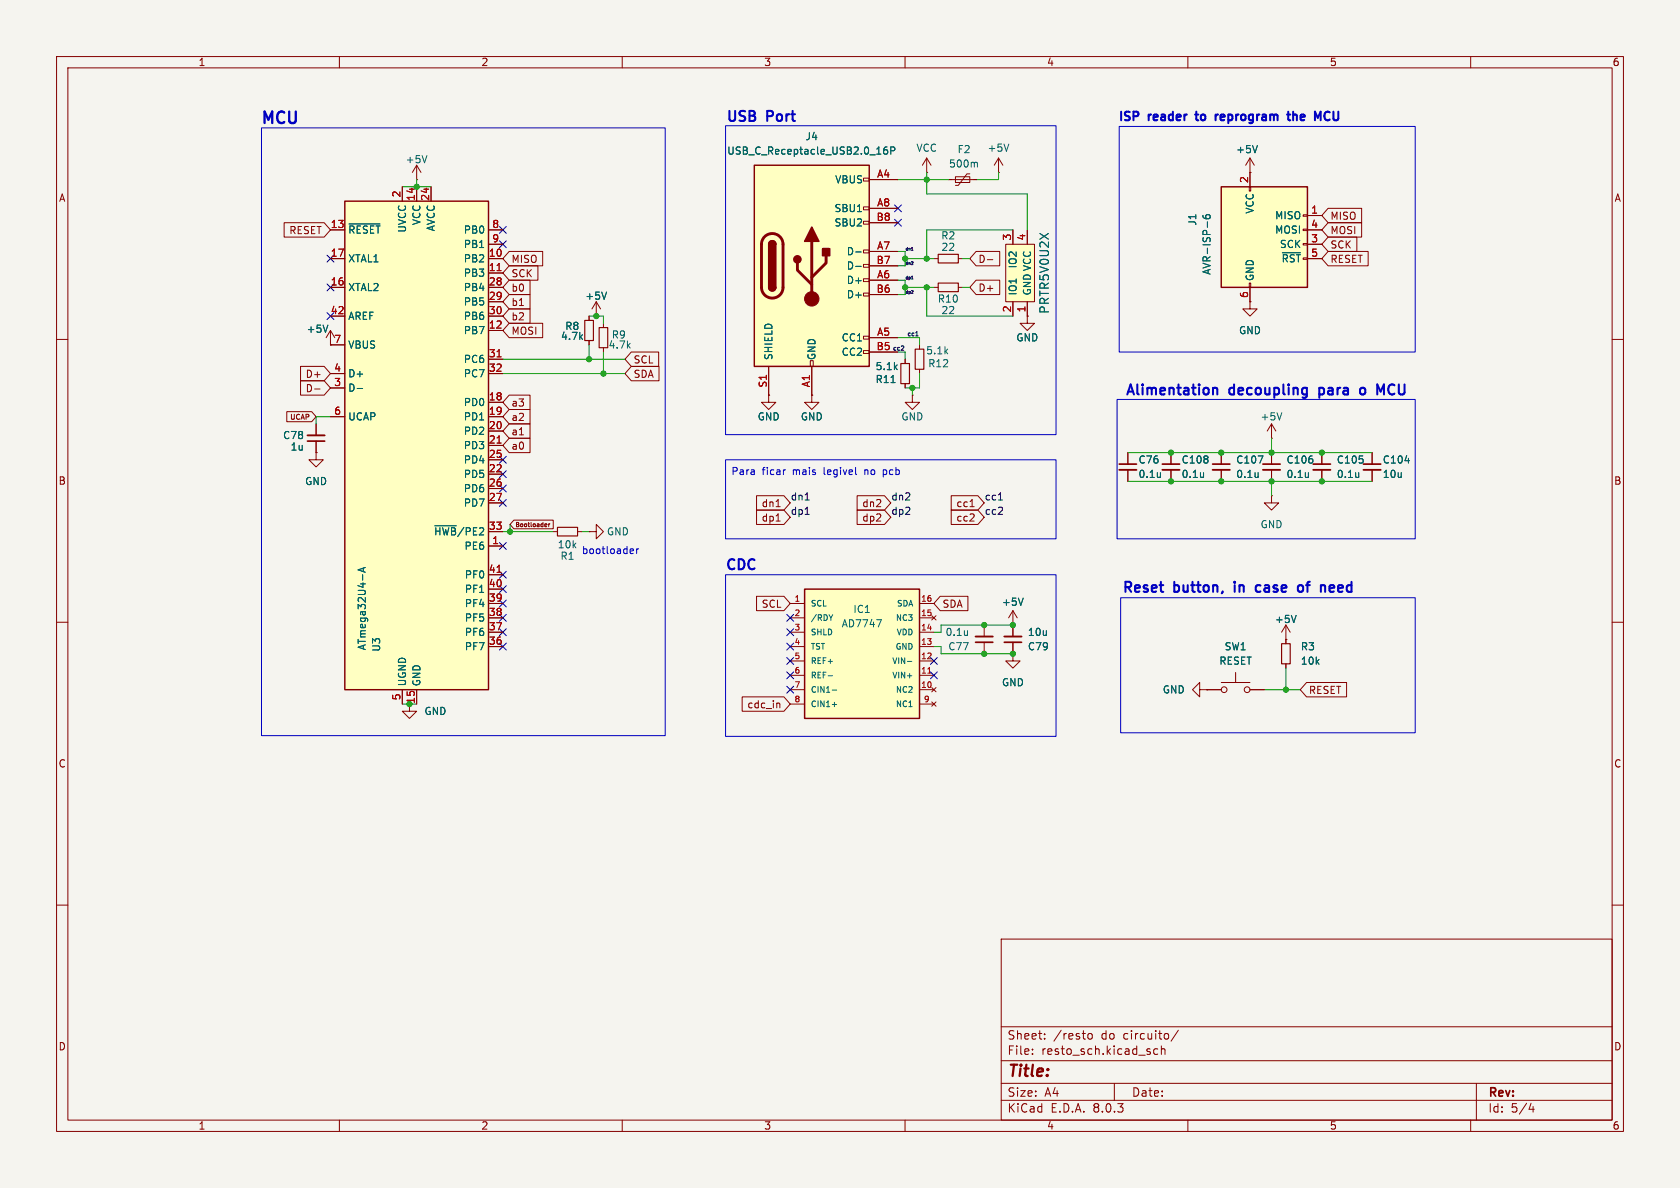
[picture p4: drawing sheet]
<svg xmlns="http://www.w3.org/2000/svg" width="297mm" height="210mm" viewBox="0 0 297 210" stroke-linecap="round" stroke-linejoin="round" font-family="sans-serif">
<path d="M0 0h297v210h-297z" fill="#f5f4ef" stroke="#f5f4ef" stroke-width=".18"/>
<g fill="none" stroke="#840000" stroke-width=".18">
<path d="M10 10h277v190h-277zM12 12h273v186h-273zM60 10v2M110 10v2M160 10v2M210 10v2M260 10v2M10 60h2M285 60h2M10 110h2M285 110h2M10 160h2"/>
<path d="M285 160h2M177 166h108v32h-108zM60 198v2M110 198v2M160 198v2M177 194.5h108M177 191.5h108M177 187.5h108M177 181.5h108M182.5 186.3v.1M182.5 185.5v.1M184.7 183.6v.1"/>
<path d="M184.7 182.8v.1M192.4 182.8l.2-.1 .4 .1 .1 .6-.1 .2-.4 .1-.2-.1zM197 191.5v3M204.7 185.5l-.5-.1-.2 .3v.4l.1 .2h.6M205.3 185.5l.2-.1 .4 .1 .1 .9M205.3 184.9v1.5M208.3 182.1l-1.3 2M210 198v2M260 198v2M261 191.5v6.5M270.7 195l-.4 1.1h.9M271 195.6v1"/>
</g>
<path d="M133.3 29.2h20.4v35.6h-20.4z" fill="#ffffc2"/>
<g fill="none" stroke="#840000" stroke-width=".18">
<path d="M73.7 31.8h.1M73.7 29.2l-.8 1.3M73.7 29.2v2.6M73.7 29.2l.7 1.3M152.7 39.1h1v.5h-1zM152.7 36.6h1v.5h-1zM152.7 31.5h1v.5h-1zM153.7 31.8h5M153.7 36.8h5M153.7 39.4h5M152.7 59.4h1v.5h-1zM152.7 51.8h1v.5h-1z"/>
<path d="M152.7 49.3h1v.5h-1zM152.7 46.7h1v.5h-1zM152.7 44.2h1v.5h-1zM153.7 59.7h5M153.7 49.5h5M153.7 44.5h5M153.7 52.1h5M153.7 47h5M55.9 74.9v2.1M55.9 78v2M135.9 64.8v5.1M143.3 63.8h.5v1h-.5z"/>
<path d="M143.5 64.8v5.1M152.7 62h1v.5h-1zM153.7 62.2h5M55.9 80v1.3h1.2l-1.2 1.3-1.3-1.3h1.3M55.9 80h.1M233.7 80v2M233.7 83.1v2M242.6 80v2M242.6 83.1v2M179.1 115.6v1.2h1.2l-1.2 1.3-1.3-1.3h1.3M179.1 115.6h.1M72.4 124.5v1.2h1.3l-1.3 1.3-1.3-1.3h1.3"/>
</g>
<path d="M133.3 29.2h20.4v35.6h-20.4zM135.9 50.8a.64 .64 0 0 0 .6 .6 .64 .64 0 0 0 .7-.6M135.9 43.2a.64 .64 0 0 1 .6-.7 .64 .64 0 0 1 .7 .7" fill="none" stroke="#840000" stroke-width=".25"/>
<path d="M135.2 41.8a1.9 1.9 0 0 1 2-.4 1.9 1.9 0 0 1 1.2 1.8v7.6a1.91 1.91 0 0 1-1.9 1.9 1.91 1.91 0 0 1-1.9-1.9v-7.8l.2-.6zM141 46.5v1.3l2.5 2.5M143.5 42.7v10.1M146 45.2v1.3l-2.5 2.5" fill="none" stroke="#840000" stroke-width=".51"/>
<g fill="#840000" stroke="#840000" stroke-width=".25">
<path d="M135.9 50.8h1.3a.64 .64 0 0 1-.7 .6 .64 .64 0 0 1-.6-.6z"/>
<path d="M135.9 43.2h1.3v7.6h-1.3z"/>
<path d="M136.1 42.7a.64 .64 0 0 1 .7-.1 .64 .64 0 0 1 .4 .6h-1.3z"/>
<path d="M143.5 40.1l1.3 2.6h-2.6z"/>
<path d="M145.4 43.9h1.3v1.3h-1.3z"/>
<circle cx="141" cy="45.8" r=".63"/>
</g>
<circle cx="143.5" cy="52.8" r="1.27" fill="#840000" stroke="#840000" stroke-width=".18"/>
<path d="M75.5 27.5l-.4 1.3M156.8 26h-.3a.86 .86 0 0 0 0 1.2l.4-.1v-.4l-.2-.2h-.4l-.1 .2M157.5 26.6h.6l.1-.2-.1-.3-.6-.1v1.2M151.3 44.5h1M151.3 47.1h1M240.2 83.6v.8M240.2 84.3h-.1M248.4 81.4h.8" fill="none" stroke="#006464" stroke-width=".18"/>
<path d="M54.4 77h3M232.2 83.1h3M241 83.1h3.1" fill="none" stroke="#840000" stroke-width=".33"/>
<path d="M54.4 78h3M232.2 82h3M241 82h3.1" fill="none" stroke="#840000" stroke-width=".3"/>
<path d="M61 35.6h25.4v86.3h-25.4z" fill="#ffffc2"/>
<path d="M61 35.6h25.4v86.3h-25.4z" fill="none" stroke="#840000" stroke-width=".25"/>
<g fill="none" stroke="#840000" stroke-width=".18">
<path d="M71.1 33v2.6M73.7 33v2.6M76.2 33v2.6M163.8 30.5h.1M163.8 27.9l-.7 1.3M163.8 27.9v2.6M163.8 27.9l.8 1.3M167.6 31.8h5.1M168.9 31.2h2.5v1.1h-2.5zM171.4 30.7h-.5l-1.5 2.1h-.5M176.5 30.5h.1M176.5 27.9l-.7 1.3"/>
<path d="M176.5 27.9v2.6M176.5 27.9l.8 1.3M58.4 45.7h2.6M58.4 40.6h2.6M58.4 50.8h2.6M58.4 55.9h2.6M58.4 58.4l-.7 1.3M58.4 58.4v2.6M58.4 58.4l.8 1.3M86.4 45.7h2.5M86.4 48.3h2.5M86.4 58.4h2.5"/>
<path d="M86.4 40.6h2.5M86.4 50.8h2.5M86.4 53.3h2.5M86.4 55.9h2.5M86.4 43.2h2.5M106.7 57.2v.7M165.1 45.7h.8M165.1 50.8h.8M169.4 45.7h.8M169.4 50.8h.8M58.4 61h.1M58.4 73.7h2.6"/>
<path d="M58.4 68.6h2.6M58.4 66h2.6M58.4 61h2.6M86.4 71.1h2.5M86.4 73.7h2.5M86.4 76.2h2.5M86.4 78.7h2.5M86.4 63.5h2.5M86.4 66h2.5M106.7 61.5v.7M135.9 69.9v1.2h1.3l-1.3 1.3-1.3-1.3h1.3M135.9 69.9h.1"/>
<path d="M143.5 69.9v1.2h1.3l-1.3 1.3-1.3-1.3h1.3M143.5 69.9h.1M160 63.5v.8M160 67.8v.8M161.3 69.9v1.2h1.3l-1.3 1.3-1.3-1.3h1.3M161.3 69.9h.1M162.6 61v.7M162.6 65.3v.7M86.4 96.5h2.5M86.4 83.8h2.5M86.4 81.3h2.5M86.4 86.4h2.5"/>
<path d="M86.4 88.9h2.5M86.4 94h2.5M199.4 80v2M199.4 83.1v2M215.9 80v2M215.9 83.1v2M86.4 114.3h2.5M86.4 111.8h2.5M86.4 109.2h2.5M86.4 106.7h2.5M86.4 104.1h2.5M86.4 101.6h2.5"/>
<path d="M71.1 121.9v2.6M73.7 121.9v2.6"/>
</g>
<path d="M87.9 47.8h.7M87.9 78.3h.7M87.9 63.1h.7M87.9 101.2h.7" fill="none" stroke="#a90000" stroke-width=".18"/>
<g fill="none" stroke="#006464" stroke-width=".18">
<path d="M61.7 39.6h5.5M172.4 28.7l.4 .2v.6M178.3 25.5l-.4 1.2M58 57.5l-.5 1.2M63.1 68.7h1M157.5 67.6h.7M76.9 92.9h3.8M205.1 83.6v.8M205.1 84.3h.1M222.4 80.6h.9l-.6 1.3M222.4 83.6v.8M222.4 84.3h.1"/>
<path d="M64.1 101.6v1M64.2 100.4v.6M64.6 100.3l-1.3 .4 1.3 .5"/>
</g>
<path d="M105.9 57.9h1.5v3.6h-1.5zM165.9 45h3.5v1.5h-3.5zM165.9 50h3.5v1.6h-3.5zM159.3 64.3h1.5v3.5h-1.5zM161.8 61.7h1.5v3.6h-1.5z" fill="none" stroke="#840000" stroke-width=".2"/>
<path d="M197.9 83.1h3M214.4 83.1h3" fill="none" stroke="#840000" stroke-width=".33"/>
<path d="M197.9 82h3M214.4 82h3" fill="none" stroke="#840000" stroke-width=".3"/>
<path d="M177.8 43.2h5.1v10.1h-5.1z" fill="#ffffc2"/>
<g fill="none" stroke="#840000" stroke-width=".18">
<path d="M104.1 55.9v.7M105.4 55.9h.1M105.4 53.3l-.8 1.3M105.4 53.3v2.6M105.4 53.3l.8 1.3M177.8 43.2h5.1v10.1h-5.1zM179.1 40.6v2.6M179.1 53.3v2.6M181.6 55.9v1.3h1.3l-1.3 1.2-1.3-1.2h1.3M181.6 55.9h.1M181.6 40.6v2.6M181.6 53.3v2.6"/>
<path d="M104.1 60.2v.8M97.8 94h.8M102.1 94h.8M104.1 94h1.3v-1.3l1.3 1.3-1.3 1.3v-1.3M104.1 94h.1M207 80v2M207 83.1v2M224.8 87.6v1.3h1.3l-1.3 1.3-1.3-1.3h1.3M224.8 87.6h.1M218.4 118.9v1.8M227.3 113h.1M227.3 110.5l-.7 1.3"/>
<path d="M227.3 110.5v3.3M227.3 117.3v.8M227.3 110.5l.8 1.3M212.1 121.9v-1.2l-1.3 1.2 1.3 1.3v-1.3h1.3M213.4 121.9h.1M213.4 121.9h2.5M215.9 120.7h5.1M221 121.9h2.5"/>
<circle cx="216.4" cy="121.9" r=".51"/>
<circle cx="220.5" cy="121.9" r=".51"/>
</g>
<path d="M103.4 56.6h1.5v3.6h-1.5zM98.6 93.2h3.5v1.5h-3.5zM226.6 113.8h1.5v3.5h-1.5z" fill="none" stroke="#840000" stroke-width=".2"/>
<path d="M205.5 83.1h3" fill="none" stroke="#840000" stroke-width=".33"/>
<path d="M205.5 82h3" fill="none" stroke="#840000" stroke-width=".3"/>
<path d="M107.2 51.6l-.4 1.3M212.8 83.6v.8M212.8 84.3h-.1M229.1 108.8l-.4 1.3" fill="none" stroke="#006464" stroke-width=".18"/>
<path d="M215.9 33h15.2v17.8h-15.2z" fill="#ffffc2"/>
<g fill="none" stroke="#840000" stroke-width=".18">
<path d="M220.9 33h.2v.8h-.2zM221 30.5h.1M221 27.9v5.1M221 27.9l-.8 1.3M221 27.9l.7 1.3M230.4 38h.7v.2h-.7zM231.1 38.1h2.6M220.9 50h.2v.8h-.2zM221 53.3v1.3h1.2l-1.2 1.3-1.3-1.3h1.3M221 53.3h.1M221 50.8v2.5M230.4 43.1h.7v.2h-.7z"/>
<path d="M230.4 40.5h.7v.3h-.7zM231.1 43.2h2.6M231.1 40.6h2.6M231.1 45.7h2.6M224.8 77.5h.1M224.8 74.9l-.8 1.3M224.8 74.9v2.6M224.8 74.9l.8 1.3M174 110.5v2M174 113.5v2.1M179.1 110.5h.1M179.1 108v4.5"/>
<path d="M179.1 113.5v2.1M179.1 108l-.8 1.2M179.1 108l.7 1.2"/>
</g>
<path d="M215.9 33h15.2v17.8h-15.2z" fill="none" stroke="#840000" stroke-width=".25"/>
<path d="M212.7 38.1v.3a.85 .85 0 0 0 1.2 0l-.1-.4-.4-.1-.2 .3v.3l.2 .2M213.5 39.2v1M222.3 25.7l-.4 1.3M226.7 44.7h3.2M226.6 73l-.4 1.2M171 111.5v.8M171 112.2v.1M180.9 105.7l-.4 1.3" fill="none" stroke="#006464" stroke-width=".18"/>
<path d="M172.5 112.5h3M177.5 112.5h3.1" fill="none" stroke="#840000" stroke-width=".33"/>
<path d="M172.5 113.5h3M177.5 113.5h3.1" fill="none" stroke="#840000" stroke-width=".3"/>
<path d="M142.2 104.1h20.4v22.9h-20.4z" fill="#ffffc2"/>
<path d="M142.2 104.1h20.4v22.9h-20.4z" fill="none" stroke="#840000" stroke-width=".25"/>
<g fill="none" stroke="#840000" stroke-width=".18">
<path d="M50.2 39.4h7.1l1.1 1.2-1.1 1.3h-7.1zM71.1 33v2.6M73.7 33v2.6M76.2 33v2.6M153.7 31.8h5M153.7 36.8h5M153.7 39.4h5M221 30.5h.1M221 30.5v2.5M231.1 38.1h2.6M234.8 36.8h5.9v2.6h-5.9l-1.1-1.3zM234.8 39.4h5.9v2.5h-5.9l-1.1-1.3z"/>
<path d="M58.4 45.7h2.6M58.4 40.6h2.6M58.4 50.8h2.6M58.4 55.9h2.6M86.4 45.7h2.5M86.4 48.3h2.5M86.4 58.4h2.5M86.4 40.6h2.5M86.4 50.8h2.5M86.4 53.3h2.5M86.4 55.9h2.5M86.4 43.2h2.5"/>
<path d="M90 54.6h3.7v2.6h-3.7l-1.1-1.3zM90 57.1h5.9v2.6h-5.9l-1.1-1.3zM90 52.1h3.7v2.5h-3.7l-1.1-1.3zM90 44.4h5.9v2.6h-5.9l-1.1-1.3zM90 47h5.1v2.5h-5.1l-1.1-1.2zM90 49.5h3.7v2.6h-3.7l-1.1-1.3zM104.1 55.9v.7M105.4 55.9h.1M153.7 59.7h5M153.7 49.5h5M153.7 44.5h5M153.7 52.1h5"/>
<path d="M153.7 47h5M172.6 49.5h4.1v2.6h-4.1l-1.2-1.3zM172.6 44.4h4.1v2.6h-4.1l-1.2-1.3zM174.6 45.9h.9M179.1 40.6v2.6M179.1 53.3v2.6M181.6 55.9h.1M181.6 40.6v2.6M181.6 53.3v2.6M221 53.3h.1M221 50.8v2.5M231.1 45.7h2.6"/>
<path d="M231.1 40.6h2.6M231.1 43.2h2.6M234.8 41.9h5.1v2.6h-5.1l-1.1-1.3zM234.8 44.4h7.1v2.6h-7.1l-1.1-1.3zM50.7 72.8h4.4l.8 .9-.8 .8h-4.4zM53.1 67.3h4.2l1.1 1.3-1.1 1.3h-4.2zM53.1 64.8h4.2l1.1 1.2-1.1 1.3h-4.2zM55.6 68.8h1M55.9 74.9v2.1M55.9 78v2M58.4 61h.1M58.4 73.7h2.6"/>
<path d="M58.4 68.6h2.6M58.4 66h2.6M58.4 61h2.6M86.4 71.1h2.5M86.4 73.7h2.5M86.4 76.2h2.5M86.4 78.7h2.5M86.4 63.5h2.5M86.4 66h2.5M90 72.4h3.7v2.5h-3.7l-1.1-1.2zM90 69.8h3.7v2.6h-3.7l-1.1-1.3zM90 74.9h3.7v2.6h-3.7l-1.1-1.3z"/>
<path d="M90 77.5h3.7v2.5h-3.7l-1.1-1.3zM104.1 60.2v.8M111.6 62.2h4.8v2.6h-4.8l-1.1-1.3zM111.6 64.8h4.9v2.5h-4.9l-1.1-1.3zM135.9 69.9h.1M135.9 64.8v5.1M143.5 69.9h.1M143.5 64.8v5.1M153.7 62.2h5M160 63.5v.8M160 67.8v.8M55.9 80h.1"/>
<path d="M86.4 96.5h2.5M86.4 83.8h2.5M86.4 81.3h2.5M86.4 86.4h2.5M86.4 88.9h2.5M86.4 94h2.5M90.8 91.9h7v1.6h-7l-.6-.8zM96.4 92.6h.2l.1 .2-.4 .1M96.6 93.1h-.2M97 92.6v.5M97.2 92.6l-.2 .1M133.7 87.6h4.9l1.1 1.3-1.1 1.3h-4.9z"/>
<path d="M133.7 90.2h4.9l1.1 1.2-1.1 1.3h-4.9zM137.2 89.6h.7M137.2 92.1h.7M151.5 87.6h4.9l1.1 1.3-1.1 1.3h-4.9zM151.5 90.2h4.9l1.1 1.2-1.1 1.3h-4.9zM168.2 90.2h4.7l1.1 1.2-1.1 1.3h-4.7zM168.2 87.6h4.7l1.1 1.3-1.1 1.3h-4.7zM171.5 89.6h.7M199.4 80v2M199.4 83.1v2M207 80v2M207 83.1v2"/>
<path d="M215.9 80v2M215.9 83.1v2M224.8 80v2M224.8 83.1v2M233.7 80v2M233.7 83.1v2M242.6 80v2M242.6 83.1v2M86.4 106.7h2.5M86.4 114.3h2.5M86.4 111.8h2.5M86.4 109.2h2.5"/>
<path d="M86.4 104.1h2.5M86.4 101.6h2.5M133.7 105.4h4.9l1.1 1.3-1.1 1.3h-4.9zM139.7 106.7h2.5M139.7 119.4h2.5M139.7 116.8h2.5M139.7 114.3h2.5M139.7 111.8h2.5M139.7 109.2h2.5M162.6 106.7h2.5M162.6 119.4h2.5M162.6 116.8h2.5"/>
<path d="M162.6 114.3h2.5M162.6 111.8h2.5M162.6 109.2h2.5M164.7 108.8l.8 .8M165.5 108.8l-.8 .8M166.2 105.4h4.9v2.6h-4.9l-1.1-1.3zM179.1 110.5h.1M179.1 115.6h.1M179.1 110.5v2M179.1 113.5v2.1M227.3 113h.1M227.3 113v.8"/>
<path d="M227.3 117.3v.8M71.1 121.9v2.6M73.7 121.9v2.6M131.2 123.2h7.4l1.1 1.3-1.1 1.2h-7.4zM137.5 124.3l.4 .2v.6M139.7 121.9h2.5M139.7 124.5h2.5M162.6 121.9h2.5M162.6 124.5h2.5M164.7 121.5l.8 .8M164.7 124.1l.8 .7M165.5 121.5l-.8 .8"/>
<path d="M165.5 124.1l-.8 .7M213.4 121.9h.1M213.4 121.9h2.5M221 121.9h2.5M231 120.6h7.1v2.6h-7.1l-1.1-1.3z"/>
</g>
<path d="M87.9 47.8h.7M87.9 78.3h.7M87.9 63.1h.7M87.9 101.2h.7M164 119h.6" fill="none" stroke="#a90000" stroke-width=".18"/>
<g fill="none" stroke="#006464" stroke-width=".18">
<path d="M61.7 39.6h5.5M156.8 26h-.3a.86 .86 0 0 0 0 1.2l.4-.1v-.4l-.2-.2h-.4l-.1 .2M157.5 26.6h.6l.1-.2-.1-.3-.6-.1v1.2M212.7 38.1v.3a.85 .85 0 0 0 1.2 0l-.1-.4-.4-.1-.2 .3v.3l.2 .2M213.5 39.2v1M222.3 25.7l-.4 1.3M58 57.5l-.5 1.2M107.2 51.6l-.4 1.3M151.3 44.5h1M151.3 47.1h1M226.7 44.7h3.2M63.1 68.7h1"/>
<path d="M157.5 67.6h.7M76.9 92.9h3.8M205.1 83.6v.8M205.1 84.3h.1M212.8 83.6v.8M212.8 84.3h-.1M222.4 80.6h.9l-.6 1.3M222.4 83.6v.8M222.4 84.3h.1M231.3 83.6v.8M231.3 84.3h.1M240.2 83.6v.8"/>
<path d="M240.2 84.3h-.1M248.4 81.4h.8M64.1 101.6v1M64.2 100.4v.6M64.6 100.3l-1.3 .4 1.3 .5M146.4 119.5h.8M147.2 108.7l-.3 .5M155 109.5h.8l-.5 1.3M160.4 116.9h.8M180.9 105.7l-.4 1.3M229.1 108.8l-.4 1.3M147.1 122h.8"/>
<path d="M147.1 124.5h.8"/>
</g>
<path d="M223.3 83.1h3" fill="none" stroke="#840000" stroke-width=".33"/>
<path d="M223.3 82h3" fill="none" stroke="#840000" stroke-width=".3"/>
<path d="M161.1 44.2h.3M161.1 49.3h.3M161.9 59.4h.4M162 58.7l.1-.1v.8M159.6 61.2l.2 .1-.1 .2-.4 .4h.5M142.3 88.4h.8M142.3 90.9h.8M176.5 88.4h.7" fill="none" stroke="#0f0f0f" stroke-width=".18"/>
<g fill="none" stroke="#0000c2" stroke-width=".36">
<path d="M211.5 19.7v1.3l.2 .3M227.7 19.7v1.3l.4 .3M228.6 19.7v1.6M235.1 19.9a.61 .61 0 0 0-.8 0 .61 .61 0 0 0-.2 .7 .57 .57 0 0 0 .3 .6 .57 .57 0 0 0 .7-.1M211.3 20.2h.6M215.3 20.2l-.3 .1M216 20.2l-.2 .3v.5l.2 .3M216.5 20.6l-.7 .2M227.5 20.2h.6M228.6 20.4l.2-.2 .4 .1 .1 1M214.5 68.6h.6l.1 1.1M233.2 68.5v1.8"/>
<path d="M233.2 69.7h.2M233.4 68.5l-.2 .1M241.3 68.7a.48 .48 0 0 0-.5-.2 .48 .48 0 0 0-.4 .4v.5a.48 .48 0 0 0 .4 .3 .48 .48 0 0 0 .5-.1M243.5 69.7v-1.7l.6 1.2 .6-1.2v1.7M218.3 102.8v.2M222.7 103.4h-.4l-.3 .4 .1 .7 .2 .1h.4M229.6 103.5a.48 .48 0 0 1 .8 .3v.5a.48 .48 0 0 1-.8 .2M235.6 103.4h-.3l-.3 .3 .1 .8 .5 .1M235.9 103.9l-.9 .1"/>
</g>
<g fill="none" stroke="#0000c2" stroke-width=".18">
<path d="M46.2 22.6h71.4v107.4h-71.4zM128.3 22.2h58.4v54.6h-58.4zM197.9 22.4h52.3v39.8h-52.3zM197.5 70.6h52.7v24.7h-52.7zM111.6 97l.3 .1 .1 .2-.6 .1M111.9 97.8l-.3 .1M112.5 97v.9M112.9 97l-.4 .3M128.3 81.3h58.4v14h-58.4zM138.9 83l-.3 .1M151.3 83.8l.1 .1M156.2 83v1.3"/>
<path d="M156.2 83.8l.1 .1M156.3 83l-.1 .1M128.3 101.6h58.4v28.6h-58.4zM198.1 105.7h52.1v23.8h-52.1z"/>
</g>
<g fill="none" stroke="#009600" stroke-width=".18">
<path d="M71.1 33h5.1M73.7 31.8v1.2M158.7 31.8h8.9M163.8 30.5v3.8h17.8v6.3M176.5 30.5v1.3h-3.8M104.1 55.9h2.6v1.3M158.7 49.5h1.3v2.6h-1.3M158.7 44.5h1.3v2.5h-1.3M158.7 59.7h3.9v1.3M160 50.8h5.1M160 45.7h5.1M163.8 50.8v5.1h15.3"/>
<path d="M170.2 50.8h1.2M170.2 45.7h1.2M179.1 40.6h-15.3v5.1M58.4 73.7h-2.5v1.2M88.9 63.5h21.6M88.9 66h21.6M104.1 61v2.5M106.7 62.2v3.8M158.7 62.2h1.3v1.3M161.3 68.6v1.3M162.6 66v2.6h-2.6M224.8 77.5v2.5"/>
<path d="M88.9 94h8.9M90.2 92.7v1.3M102.9 94h1.2M199.4 80h43.2M199.4 85.1h43.2M224.8 85.1v2.5M165.1 114.3h1.3v1.3h12.7M179.1 110.5h-12.7v1.3h-1.3M227.3 118.1v3.8M71.1 124.5h1.3M223.5 121.9h6.4"/>
</g>
<g fill="none" stroke="#000084" stroke-width=".18">
<path d="M158.1 38.8l1.3 1.2M158.1 36.2l1.3 1.2M159.4 36.2l-1.3 1.2M159.4 38.8l-1.3 1.2M57.8 45.1l1.2 1.2M57.8 55.3l1.2 1.2M57.8 50.2l1.2 1.2M59 45.1l-1.2 1.2M59 55.3l-1.2 1.2M59 50.2l-1.2 1.2M88.3 40l1.2 1.2M88.3 42.6l1.2 1.2"/>
<path d="M89.5 40l-1.2 1.2M89.5 42.6l-1.2 1.2M88.3 85.8l1.2 1.2M88.3 88.3l1.2 1.2M88.3 83.2l1.2 1.2M88.3 80.7l1.2 1.2M88.3 95.9l1.2 1.2M89.5 85.8l-1.2 1.2M89.5 88.3l-1.2 1.2M89.5 83.2l-1.2 1.2M89.5 80.7l-1.2 1.2M89.5 95.9l-1.2 1.2"/>
<path d="M88.3 106.1l1.2 1.2M88.3 111.2l1.2 1.2M88.3 103.5l1.2 1.2M88.3 101l1.2 1.2M88.3 108.6l1.2 1.2M88.3 113.7l1.2 1.2M89.5 106.1l-1.2 1.2M89.5 111.2l-1.2 1.2M89.5 103.5l-1.2 1.2M89.5 108.6l-1.2 1.2M89.5 101l-1.2 1.2M89.5 113.7l-1.2 1.2"/>
<path d="M139.1 113.7l1.2 1.2M139.1 116.2l1.2 1.2M139.1 108.6l1.2 1.2M139.1 111.2l1.2 1.2M139.1 118.8l1.2 1.2M140.3 113.7l-1.2 1.2M140.3 116.2l-1.2 1.2M140.3 108.6l-1.2 1.2M140.3 111.2l-1.2 1.2M140.3 118.8l-1.2 1.2M164.5 118.8l1.2 1.2M164.5 116.2l1.2 1.2"/>
<path d="M165.7 118.8l-1.2 1.2M165.7 116.2l-1.2 1.2M139.1 121.3l1.2 1.2M140.3 121.3l-1.2 1.2"/>
</g>
<g fill="#009600" stroke="#009600" stroke-width=".18">
<circle cx="160" cy="50.8" r=".46"/>
<circle cx="90.2" cy="94" r=".46"/>
<circle cx="104.1" cy="63.5" r=".46"/>
<circle cx="207" cy="85.1" r=".46"/>
<circle cx="207" cy="80" r=".46"/>
<circle cx="161.3" cy="68.6" r=".46"/>
<circle cx="106.7" cy="66" r=".46"/>
<circle cx="105.4" cy="55.9" r=".46"/>
<circle cx="163.8" cy="31.8" r=".46"/>
<circle cx="73.7" cy="33" r=".46"/>
<circle cx="163.8" cy="45.7" r=".46"/>
<circle cx="160" cy="45.7" r=".46"/>
<circle cx="163.8" cy="50.8" r=".46"/>
<circle cx="224.8" cy="80" r=".46"/>
<circle cx="233.7" cy="80" r=".46"/>
<circle cx="215.9" cy="85.1" r=".46"/>
<circle cx="215.9" cy="80" r=".46"/>
<circle cx="227.3" cy="121.9" r=".46"/>
<circle cx="224.8" cy="85.1" r=".46"/>
<circle cx="233.7" cy="85.1" r=".46"/>
<circle cx="174" cy="115.6" r=".46"/>
<circle cx="179.1" cy="115.6" r=".46"/>
<circle cx="174" cy="110.5" r=".46"/>
<circle cx="179.1" cy="110.5" r=".46"/>
</g>
<text font-size="2.8" fill="#0000c2" x="45.9" y="22.5">MCU</text>
<text font-size="2.8" fill="#840000" x="178" y="190.9">Title:</text>
<g font-size="2.5" fill="#0000c2">
<text x="128.2" y="22">USB</text>
<text x="135.6" y="22">Port</text>
<text x="198.9" y="70.4">Alimentation</text>
<text x="217.5" y="70.4">decoupling</text>
<text x="234" y="70.4">para</text>
<text x="242" y="70.4">o</text>
<text x="245.7" y="70.4">MCU</text>
<text x="128" y="101.2">CDC</text>
<text x="198.2" y="105.2">Reset</text>
<text x="207.5" y="105.2">button,</text>
<text x="218.9" y="105.2">in</text>
<text x="223.4" y="105.2">case</text>
<text x="231.6" y="105.2">of</text>
<text x="236.3" y="105.2">need</text>
</g>
<g font-size="2.1" fill="#0000c2">
<text x="197.6" y="21.9">ISP</text>
<text x="203.2" y="21.9">reader</text>
<text x="212.4" y="21.9">to</text>
<text x="216.6" y="21.9">reprogram</text>
<text x="230.2" y="21.9">the</text>
<text x="235.7" y="21.9">MCU</text>
</g>
<text font-size="2.1" fill="#006464" x="185.6" y="55.6" transform="rotate(-90 185.6 55.6)">PRTR5V0U2X</text>
<g font-size="2.1" fill="#840000">
<text x="178" y="184">Sheet:</text>
<text x="186.2" y="184">/resto</text>
<text x="194.7" y="184">do</text>
<text x="198.8" y="184">circuito/</text>
<text x="178" y="186.7">File:</text>
<text x="184.1" y="186.7">resto_sch.kicad_sch</text>
<text x="178" y="196.9">KiCad</text>
<text x="178" y="194.1">Size:</text>
<text x="184.7" y="194.1">A4</text>
<text x="185.7" y="196.9">E.D.A.</text>
<text x="193.3" y="196.9">8.0.3</text>
<text x="200" y="194.1">Date:</text>
<text x="263" y="194.3">Rev:</text>
<text x="263" y="196.9">Id:</text>
<text x="267.1" y="196.9">5/4</text>
</g>
<g font-size="1.8" fill="#840000">
<text x="35" y="11.9">1</text>
<text x="85" y="11.9">2</text>
<text x="135" y="11.9">3</text>
<text x="185" y="11.9">4</text>
<text x="235" y="11.9">5</text>
<text x="285" y="11.9">6</text>
<text x="10.3" y="35.9">A</text>
<text x="285.3" y="35.9">A</text>
<text x="51" y="41.6">RESET</text>
<text x="235.1" y="39.1">MISO</text>
<text x="235.1" y="41.6">MOSI</text>
<text x="90.3" y="46.7">MISO</text>
<text x="172.9" y="46.7">D-</text>
<text x="235.1" y="44.1">SCK</text>
<text x="235.1" y="46.7">RESET</text>
<text x="90.3" y="49.2">SCK</text>
<text x="90.3" y="51.8">b0</text>
<text x="172.9" y="51.8">D+</text>
<text x="90.3" y="56.8">b2</text>
<text x="90.3" y="59.4">MOSI</text>
<text x="90.3" y="54.3">b1</text>
<text x="111.9" y="64.5">SCL</text>
<text x="53.9" y="69.5">D-</text>
<text x="53.9" y="67">D+</text>
<text x="111.9" y="67">SDA</text>
<text x="90.3" y="74.6">a2</text>
<text x="90.3" y="72.1">a3</text>
<text x="90.3" y="77.2">a1</text>
<text x="90.3" y="79.7">a0</text>
<text x="10.3" y="85.9">B</text>
<text x="134.6" y="89.9">dn1</text>
<text x="152.3" y="89.9">dn2</text>
<text x="169" y="89.9">cc1</text>
<text x="285.3" y="85.9">B</text>
<text x="134.6" y="92.4">dp1</text>
<text x="152.3" y="92.4">dp2</text>
<text x="169" y="92.4">cc2</text>
<text x="134.6" y="107.6">SCL</text>
<text x="166.5" y="107.6">SDA</text>
<text x="132" y="125.4">cdc_in</text>
<text x="231.3" y="122.9">RESET</text>
<text x="10.3" y="135.9">C</text>
<text x="285.3" y="135.9">C</text>
<text x="10.3" y="185.9">D</text>
<text x="285.3" y="185.9">D</text>
<text x="35" y="199.9">1</text>
<text x="85" y="199.9">2</text>
<text x="135" y="199.9">3</text>
<text x="185" y="199.9">4</text>
<text x="235" y="199.9">5</text>
<text x="285" y="199.9">6</text>
</g>
<g font-size="1.8" fill="#006464">
<text x="71.6" y="29.1">+5V</text>
<text x="128.5" y="27.5">USB_C_Receptacle_USB2.0_16P</text>
<text x="142.3" y="25">J4</text>
<text x="161.9" y="27">VCC</text>
<text x="167.7" y="29.8">500m</text>
<text x="169.2" y="27.3">F2</text>
<text x="174.5" y="27">+5V</text>
<text x="218.4" y="27.3">+5V</text>
<text x="147.6" y="32.6">VBUS</text>
<text x="61.5" y="41.5">~{RESET}</text>
<text x="72" y="41.2" transform="rotate(-90 72 41.2)">UVCC</text>
<text x="74.5" y="39.9" transform="rotate(-90 74.5 39.9)">VCC</text>
<text x="77.1" y="41" transform="rotate(-90 77.1 41)">AVCC</text>
<text x="81.9" y="41.5">PB0</text>
<text x="147.4" y="37.7">SBU1</text>
<text x="147.4" y="40.2">SBU2</text>
<text x="211.7" y="40" transform="rotate(-90 211.7 40)">J1</text>
<text x="221.8" y="37.9" transform="rotate(-90 221.8 37.9)">VCC</text>
<text x="225.3" y="39">MISO</text>
<text x="225.3" y="41.5">MOSI</text>
<text x="61.5" y="46.6">XTAL1</text>
<text x="81.9" y="46.6">PB2</text>
<text x="81.9" y="44">PB1</text>
<text x="149.6" y="45.3">D-</text>
<text x="149.6" y="47.9">D-</text>
<text x="166.3" y="42.5">R2</text>
<text x="166.3" y="44.6">22</text>
<text x="179.9" y="47.5" transform="rotate(-90 179.9 47.5)">IO2</text>
<text x="226.2" y="44">SCK</text>
<text x="226.5" y="46.6">~{RST}</text>
<text x="61.5" y="51.7">XTAL2</text>
<text x="81.9" y="49.1">PB3</text>
<text x="81.9" y="51.7">PB4</text>
<text x="103.4" y="53.2">+5V</text>
<text x="149.6" y="50.4">D+</text>
<text x="149.6" y="52.9">D+</text>
<text x="165.7" y="53.7">R10</text>
<text x="179.9" y="52.3" transform="rotate(-90 179.9 52.3)">IO1</text>
<text x="182.5" y="52.3" transform="rotate(-90 182.5 52.3)">GND VCC</text>
<text x="214.2" y="48.7" transform="rotate(-90 214.2 48.7)">AVR-ISP-6</text>
<text x="221.8" y="49.8" transform="rotate(-90 221.8 49.8)">GND</text>
<text x="54.1" y="59">+5V</text>
<text x="61.5" y="56.7">AREF</text>
<text x="81.9" y="59.3">PB7</text>
<text x="81.9" y="54.2">PB5</text>
<text x="81.9" y="56.7">PB6</text>
<text x="99.8" y="58.5">R8</text>
<text x="166.3" y="55.7">22</text>
<text x="218.9" y="59.3">GND</text>
<text x="61.5" y="61.8">VBUS</text>
<text x="81.9" y="64.4">PC6</text>
<text x="99.1" y="60.3">4.7k</text>
<text x="107.5" y="61.8">4.7k</text>
<text x="108.1" y="60">R9</text>
<text x="136.8" y="63.8" transform="rotate(-90 136.8 63.8)">SHIELD</text>
<text x="144.4" y="63.8" transform="rotate(-90 144.4 63.8)">GND</text>
<text x="148.7" y="60.6">CC1</text>
<text x="148.7" y="63.1">CC2</text>
<text x="154.7" y="65.6">5.1k</text>
<text x="163.6" y="62.8">5.1k</text>
<text x="164" y="65.1">R12</text>
<text x="179.6" y="60.6">GND</text>
<text x="61.5" y="69.4">D-</text>
<text x="61.5" y="66.9">D+</text>
<text x="81.9" y="72">PD0</text>
<text x="81.9" y="66.9">PC7</text>
<text x="154.7" y="67.9">R11</text>
<text x="49.9" y="77.8">C78</text>
<text x="61.5" y="74.5">UCAP</text>
<text x="81.9" y="74.5">PD1</text>
<text x="81.9" y="77.1">PD2</text>
<text x="133.9" y="74.5">GND</text>
<text x="141.5" y="74.5">GND</text>
<text x="159.3" y="74.5">GND</text>
<text x="222.8" y="74.5">+5V</text>
<text x="51.3" y="79.9">1u</text>
<text x="81.9" y="79.6">PD3</text>
<text x="81.9" y="82.1">PD4</text>
<text x="201.2" y="82.1">C76</text>
<text x="208.8" y="82.1">C108</text>
<text x="218.4" y="82.1">C107</text>
<text x="227.3" y="82.1">C106</text>
<text x="236.2" y="82.1">C105</text>
<text x="244.4" y="82.1">C104</text>
<text x="53.8" y="86">GND</text>
<text x="81.9" y="84.7">PD5</text>
<text x="81.9" y="87.2">PD6</text>
<text x="81.9" y="89.8">PD7</text>
<text x="201.2" y="84.7">0.1u</text>
<text x="208.8" y="84.7">0.1u</text>
<text x="218.4" y="84.7">0.1u</text>
<text x="227.3" y="84.7">0.1u</text>
<text x="236.2" y="84.7">0.1u</text>
<text x="244.4" y="84.7">10u</text>
<text x="76.6" y="94.8">~{HWB}/PE2</text>
<text x="107.2" y="94.8">GND</text>
<text x="222.8" y="93.6">GND</text>
<text x="82" y="97.4">PE6</text>
<text x="98.5" y="97.1">10k</text>
<text x="99" y="99.2">R1</text>
<text x="82.1" y="107.5">PF4</text>
<text x="82.1" y="105">PF1</text>
<text x="82.1" y="102.5">PF0</text>
<text x="177" y="107.3">+5V</text>
<text x="82.1" y="112.6">PF6</text>
<text x="82.1" y="110.1">PF5</text>
<text x="148.7" y="111.1">AD7747</text>
<text x="150.8" y="108.6">IC1</text>
<text x="167.1" y="112.6">0.1u</text>
<text x="181.6" y="112.6">10u</text>
<text x="225.3" y="110.3">+5V</text>
<text x="64.9" y="115.1" transform="rotate(-90 64.9 115.1)">ATmega32U4-A</text>
<text x="67.4" y="115.3" transform="rotate(-90 67.4 115.3)">U3</text>
<text x="82.1" y="115.2">PF7</text>
<text x="167.5" y="115.2">C77</text>
<text x="181.6" y="115.2">C79</text>
<text x="215.5" y="117.7">RESET</text>
<text x="216.4" y="115.2">SW1</text>
<text x="229.9" y="115.2">R3</text>
<text x="229.9" y="117.7">10k</text>
<text x="72" y="121.4" transform="rotate(-90 72 121.4)">UGND</text>
<text x="74.5" y="121.4" transform="rotate(-90 74.5 121.4)">GND</text>
<text x="177" y="121.5">GND</text>
<text x="205.5" y="122.8">GND</text>
<text x="74.9" y="126.6">GND</text>
</g>
<g font-size="1.8" fill="#a90000">
<text x="70.9" y="35" transform="rotate(-90 70.9 35)">2</text>
<text x="73.4" y="35.6" transform="rotate(-90 73.4 35.6)">14</text>
<text x="75.9" y="35.6" transform="rotate(-90 75.9 35.6)">24</text>
<text x="155" y="31.5">A4</text>
<text x="220.7" y="32.5" transform="rotate(-90 220.7 32.5)">2</text>
<text x="58.4" y="40.4">13</text>
<text x="86.9" y="40.4">8</text>
<text x="154.9" y="39.1">B8</text>
<text x="155" y="36.6">A8</text>
<text x="231.7" y="37.8">1</text>
<text x="231.7" y="40.4">4</text>
<text x="58.4" y="45.5">17</text>
<text x="86.3" y="45.5">10</text>
<text x="86.9" y="42.9">9</text>
<text x="154.9" y="46.7">B7</text>
<text x="155" y="44.2">A7</text>
<text x="178.8" y="42.6" transform="rotate(-90 178.8 42.6)">3</text>
<text x="181.4" y="42.6" transform="rotate(-90 181.4 42.6)">4</text>
<text x="231.7" y="42.9">3</text>
<text x="231.7" y="45.5">5</text>
<text x="58.4" y="50.5">16</text>
<text x="86.3" y="48">11</text>
<text x="86.3" y="50.5">28</text>
<text x="86.3" y="53.1">29</text>
<text x="154.9" y="51.8">B6</text>
<text x="155" y="49.3">A6</text>
<text x="220.7" y="52.8" transform="rotate(-90 220.7 52.8)">6</text>
<text x="58.4" y="55.6">42</text>
<text x="86.3" y="58.2">12</text>
<text x="86.3" y="55.6">30</text>
<text x="155" y="59.4">A5</text>
<text x="178.8" y="55.3" transform="rotate(-90 178.8 55.3)">2</text>
<text x="181.4" y="55.3" transform="rotate(-90 181.4 55.3)">1</text>
<text x="59" y="65.8">4</text>
<text x="59" y="60.7">7</text>
<text x="86.3" y="63.2">31</text>
<text x="86.3" y="65.8">32</text>
<text x="154.9" y="62">B5</text>
<text x="59" y="68.3">3</text>
<text x="86.3" y="70.9">18</text>
<text x="135.6" y="68.6" transform="rotate(-90 135.6 68.6)">S1</text>
<text x="143.3" y="68.6" transform="rotate(-90 143.3 68.6)">A1</text>
<text x="59" y="73.4">6</text>
<text x="86.3" y="73.4">19</text>
<text x="86.3" y="75.9">20</text>
<text x="86.3" y="78.5">21</text>
<text x="86.3" y="83.6">22</text>
<text x="86.3" y="81">25</text>
<text x="86.3" y="86.1">26</text>
<text x="86.3" y="88.6">27</text>
<text x="86.3" y="93.7">33</text>
<text x="86.3" y="101.3">41</text>
<text x="86.9" y="96.3">1</text>
<text x="86.3" y="106.4">39</text>
<text x="86.3" y="103.9">40</text>
<text x="86.3" y="111.5">37</text>
<text x="86.3" y="109">38</text>
<text x="86.3" y="114">36</text>
<text x="70.9" y="123.9" transform="rotate(-90 70.9 123.9)">5</text>
</g>
<g font-size="1.8" fill="#0000c2">
<text x="129.2" y="84.2">Para</text>
<text x="134.7" y="84.2">ficar</text>
<text x="140.3" y="84.2">mais</text>
<text x="145.9" y="84.2">legivel</text>
<text x="153.3" y="84.2">no</text>
<text x="156.8" y="84.2">pcb</text>
<text x="102.8" y="98.1">bootloader</text>
</g>
<g font-size="1.8" fill="#0f0f0f">
<text x="139.7" y="88.6">dn1</text>
<text x="157.5" y="88.6">dn2</text>
<text x="174" y="88.6">cc1</text>
<text x="139.7" y="91.1">dp1</text>
<text x="157.5" y="91.1">dp2</text>
<text x="174" y="91.1">cc2</text>
</g>
<text font-size="1.8" fill="#009600" x="73.4" y="124.5" transform="rotate(-90 73.4 124.5)">15</text>
<g font-size="1.4" fill="#a90000">
<text x="140.4" y="106.4">1</text>
<text x="162.7" y="106.4">16</text>
<text x="140.4" y="109">2</text>
<text x="140.4" y="111.5">3</text>
<text x="162.7" y="111.5">14</text>
<text x="162.7" y="109">15</text>
<text x="140.4" y="114">4</text>
<text x="140.4" y="116.6">5</text>
<text x="140.4" y="119.1">6</text>
<text x="162.7" y="119.1">11</text>
<text x="162.7" y="116.6">12</text>
<text x="162.7" y="114">13</text>
<text x="140.4" y="121.7">7</text>
<text x="140.4" y="124.2">8</text>
<text x="162.7" y="121.7">10</text>
<text x="163.2" y="124.2">9</text>
</g>
<g font-size="1.4" fill="#006464">
<text x="143.3" y="107.4">SCL</text>
<text x="158.4" y="107.4">SDA</text>
<text x="143.3" y="110">/RDY</text>
<text x="143.3" y="112.5">SHLD</text>
<text x="158.2" y="110">NC3</text>
<text x="158.4" y="112.5">VDD</text>
<text x="143.3" y="115">TST</text>
<text x="143.3" y="117.6">REF+</text>
<text x="157.6" y="117.6">VIN-</text>
<text x="158.2" y="115">GND</text>
<text x="143.3" y="120.1">REF-</text>
<text x="143.3" y="122.7">CIN1-</text>
<text x="143.3" y="125.2">CIN1+</text>
<text x="157.6" y="120.1">VIN+</text>
<text x="158.2" y="122.7">NC2</text>
<text x="158.2" y="125.2">NC1</text>
</g>
<text font-size="1.2" fill="#840000" x="51.1" y="74.4">UCAP</text>
<g font-size="1.1" fill="#0f0f0f">
<text x="160.2" y="59.5">cc1</text>
<text x="157.7" y="62">cc2</text>
</g>
<text font-size="1.1" fill="#840000" x="91" y="93.4">Bootloader</text>
<g font-size=".7" fill="#0f0f0f">
<text x="160" y="44.3">dn1</text>
<text x="160" y="46.9">dn2</text>
<text x="160" y="51.9">dp2</text>
<text x="160" y="49.4">dp1</text>
</g>
</svg>
